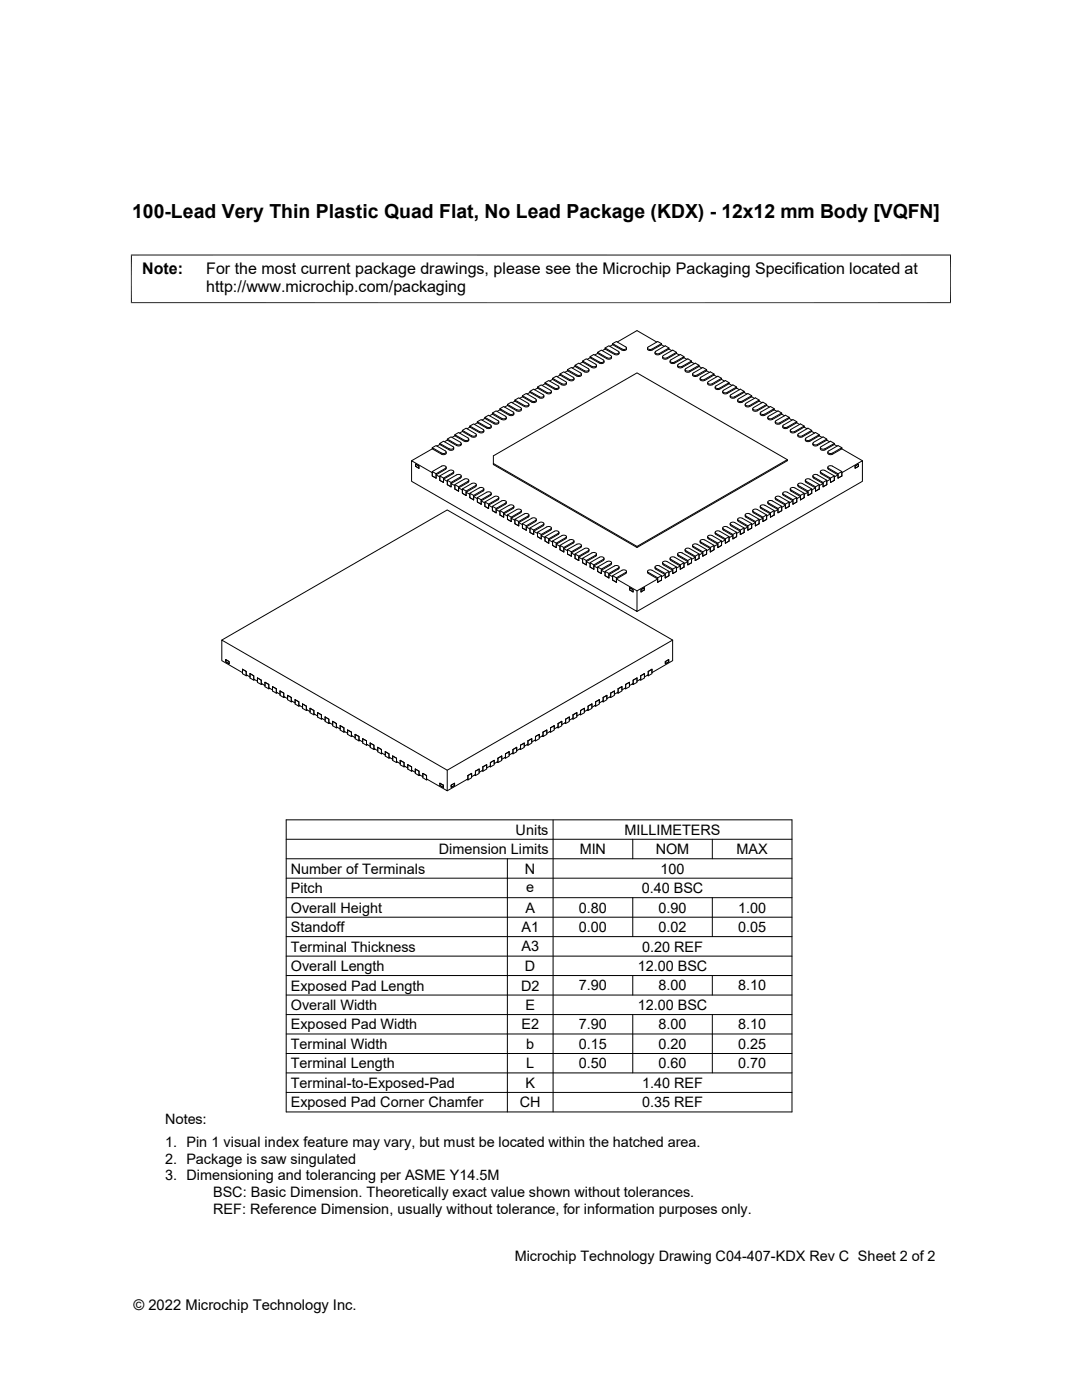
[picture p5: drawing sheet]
<svg xmlns="http://www.w3.org/2000/svg" width="216mm" height="279mm" viewBox="0 0 216 279" stroke-linecap="round" stroke-linejoin="round" font-family="sans-serif">
<g fill="none" stroke="#000" stroke-width=".2">
<path d="M26.1 50.9h163.7M26.2 50.8v9.7M189.7 50.8v9.7M26.1 60.4h163.7M102.7 79.8l.8-.4 1.9 1.1M104.2 79.2l-.5 .3M104.2 79.2v-.2l1.9 1.1M104.2 79.2l1.9 1.1M104.2 79l.8-.5 1.9 1.1a.29 .29 0 0 1 .1 .4 .29 .29 0 0 1-.4 .1h-.5M105.7 78.3l-.5 .3M105.7 78.3v-.2l1.9 1.1M105.7 78.3l1.9 1.1"/>
<path d="M105.7 78.1l.8-.4 1.9 1.1a.29 .29 0 0 1 .1 .3 .29 .29 0 0 1-.4 .2l-.5-.1M107 79.8a.54 .54 0 0 1-.3 .6 .54 .54 0 0 1-.6-.1M107.3 77.4l-.6 .4M107.3 77.4l1.8 1.1a.56 .56 0 0 0 .9-.4M107.3 77.2l.7-.4 1.9 1.1a.29 .29 0 0 1 .1 .4 .29 .29 0 0 1-.4 .1l-.5-.1-1.8-1.1v.2M108.5 79a.54 .54 0 0 1-.3 .5 .54 .54 0 0 1-.6-.1M108.8 76.6l-.6 .3M108.8 76.6l1.8 1.1a.56 .56 0 0 0 .9-.5M108.8 76.4l.7-.5 1.9 1.1a.29 .29 0 0 1 .1 .4 .29 .29 0 0 1-.4 .1l-.5-.1-1.8-1v.2M110.3 75.7l-.6 .4M110.3 75.7v-.2l1.8 1.1a.51 .51 0 0 0 .6 .1 .51 .51 0 0 0 .3-.4l-.1-.1M110.3 75.7l1.8 1.1"/>
<path d="M110.3 75.5l.7-.4 1.9 1.1M111.7 74.8l-.5 .4M111.7 74.8l1.9 1.1a.56 .56 0 0 0 .9-.4M111.7 74.6l.8-.4 1.9 1.1a.29 .29 0 0 1 .1 .4 .29 .29 0 0 1-.4 .1l-.5-.1-1.9-1.1v.2M113 76.4a.54 .54 0 0 1-.3 .5 .54 .54 0 0 1-.6-.1M113.2 74l-.5 .3M113.2 74v-.2l1.9 1M113.2 74l1.9 1.1M113.2 73.8l.8-.5 1.9 1.1a.29 .29 0 0 1 .1 .4 .29 .29 0 0 1-.4 .1l-.5-.1M114.7 73.1l-.5 .3M114.7 73.1l1.9 1.1a.56 .56 0 0 0 .6 .1 .56 .56 0 0 0 .3-.5M114.7 72.9l.8-.4 1.9 1.1a.29 .29 0 0 1 .1 .3 .29 .29 0 0 1-.4 .2l-.5-.1-1.9-1.1v.2"/>
<path d="M116 74.6a.54 .54 0 0 1-.3 .6 .54 .54 0 0 1-.6-.1M116.2 72.3l-.5 .3M116.2 72.3l1.9 1a.56 .56 0 0 0 .6 .1 .56 .56 0 0 0 .3-.5M116.2 72.1l.8-.5 1.9 1.1a.29 .29 0 0 1 .1 .4 .29 .29 0 0 1-.4 .1l-.5-.1-1.9-1v.2M117.8 71.4l-.6 .3M117.8 71.4l1.8 1.1a.56 .56 0 0 0 .9-.4M117.8 71.2l.7-.5 1.9 1.1a.29 .29 0 0 1 .1 .4 .29 .29 0 0 1-.4 .1h-.5l-1.8-1.1v.2M119.3 70.5l-.6 .3M119.3 70.5l1.8 1.1a.56 .56 0 0 0 .9-.4M119.3 70.3l.7-.4 1.9 1.1M119.3 70.5v-.2l1.8 1.1a.51 .51 0 0 0 .6 .1 .51 .51 0 0 0 .3-.4l-.1-.1M120.7 69.7l1.9 1a.56 .56 0 0 0 .9-.4"/>
<path d="M120.7 69.7l-.5 .3M120.7 69.4l.8-.4 1.9 1.1a.29 .29 0 0 1 .1 .4 .29 .29 0 0 1-.4 .1l-.5-.1-1.9-1.1v.3M122.2 68.8l1.9 1.1a.56 .56 0 0 0 .9-.5M122.2 68.6l.8-.4 1.9 1a.29 .29 0 0 1 .1 .4 .29 .29 0 0 1-.4 .1h-.5l-1.9-1.1v.2M122.2 68.8l-.5 .3M123.2 68.3l3.9-2.3 3.9 2.3M132 68.8l.5 .3M132 68.6l-.8-.4-2 1.2a.51 .51 0 0 0 .4 .4 .51 .51 0 0 0 .5-.1l1.9-1.1v.2M132 68.8l-1.9 1.1a.56 .56 0 0 1-.9-.5M133.5 69.7l.5 .3M133.5 69.4l-.8-.4-2 1.2a.51 .51 0 0 0 .4 .5 .51 .51 0 0 0 .5-.2l1.9-1.1v.3M133.5 69.7l-1.9 1a.56 .56 0 0 1-.9-.4"/>
<path d="M135 70.5l.6 .3M135 70.3l-.8-.4-1.8 1.1M135 70.5l-1.9 1.1a.56 .56 0 0 1-.9-.4M135 70.5v-.2l-1.9 1.1a.51 .51 0 0 1-.5 .1 .51 .51 0 0 1-.4-.4l.2-.1M135.2 72.9a.54 .54 0 0 0 .3 .5 .54 .54 0 0 0 .6-.1M136.5 71.4l.6 .3M136.5 71.2l-.8-.5-2 1.3a.51 .51 0 0 0 .4 .4 .51 .51 0 0 0 .5-.1l1.9-1.1v.2M136.5 71.4l-1.9 1.1a.56 .56 0 0 1-.9-.4M136.7 73.8v.2M136.7 74a.64 .64 0 0 0 .9 .2M138 72.3l.6 .3M138 72.1l-.8-.5-2 1.2a.51 .51 0 0 0 .4 .5 .51 .51 0 0 0 .5-.2"/>
<path d="M138 72.3v-.2l-1.9 1M138 72.3l-1.9 1M139.5 73.1l.5 .3M139.5 72.9l-.8-.4-2 1.2a.51 .51 0 0 0 .4 .4 .51 .51 0 0 0 .5-.1M139.5 73.1l-1.9 1.1M139.5 73.1v-.2l-1.9 1.1M141 74l.5 .3M141 73.8l-.8-.5-1.8 1.1M141 74l-1.9 1.1a.56 .56 0 0 1-.9-.5M141 74v-.2l-1.9 1a.51 .51 0 0 1-.5 .2 .51 .51 0 0 1-.4-.5l.1-.1M141.2 76.4a.54 .54 0 0 0 .3 .5 .54 .54 0 0 0 .6-.1M142.5 74.8l.5 .4"/>
<path d="M142.5 74.6l-.8-.4-2 1.2a.51 .51 0 0 0 .4 .5 .51 .51 0 0 0 .5-.2l1.9-1.1v.2M142.5 74.8l-1.9 1.1a.56 .56 0 0 1-.9-.4M144 75.7l.5 .4M144 75.5l-.8-.4-2 1.2a.51 .51 0 0 0 .4 .4 .51 .51 0 0 0 .5-.1l1.9-1.1v.2M144 75.7l-1.9 1.1M145.5 76.6l.5 .3M145.5 76.4l-.8-.5-2 1.3a.51 .51 0 0 0 .4 .4 .51 .51 0 0 0 .5-.2l1.9-1v.2M145.5 76.6l-1.9 1.1a.56 .56 0 0 1-.9-.5M147 77.4l.6 .4M147 77.2l-.8-.4-2 1.2a.51 .51 0 0 0 .4 .5 .51 .51 0 0 0 .5-.2l1.9-1.1v.2M147 77.4l-1.9 1.1a.56 .56 0 0 1-.9-.4M148.5 78.3l.5 .3"/>
<path d="M148.5 78.1l-.8-.4-2 1.2a.51 .51 0 0 0 .4 .4 .51 .51 0 0 0 .5-.1l1.9-1.1v.2M148.5 78.3l-1.9 1.1a.58 .58 0 0 1-.9-.4M150 79.2l.5 .3M150 79.2l-1.9 1.1a.56 .56 0 0 1-.9-.5M150 79l-.8-.5-2 1.3a.51 .51 0 0 0 .4 .4 .51 .51 0 0 0 .5-.1l1.9-1.1v.2M151.5 79.8l-.8-.4-1.9 1.1M82.9 92.6v.5l.7 .4M82.9 92.6l.7 .4v.5M86.3 89.6l1.8 1.1M86.3 89.3l.7-.4 1.9 1.1a.29 .29 0 0 1 .1 .4 .29 .29 0 0 1-.4 .1l-.5-.1M86.3 94.1l.7 .5M86.3 89.6v-.3l1.8 1.1"/>
<path d="M86.3 89.6l-4.2 2.3M87 94.8l.8 .4v.7l.7 .4M87 95.4l-.7-.4v-.7l-4.2-2.4v4.2l45 25.9v-4.1l-4.1-2.4M87.8 95l.7 .4M87.8 88.7v-.2l1.8 1.1M87.8 95l1.8-1.1a.51 .51 0 0 1 .6-.1 .51 .51 0 0 1 .3 .4l-2 1.2v.9l-.7-.4zM87.8 88.7l1.8 1.1a.56 .56 0 0 0 .6 .1 .56 .56 0 0 0 .3-.6M87.8 88.5l.7-.4 1.9 1a.29 .29 0 0 1 .1 .4 .29 .29 0 0 1-.4 .1h-.5M87.8 88.7l-.6 .3M88.1 93a.51 .51 0 0 1 .6-.1 .51 .51 0 0 1 .3 .4l-.1 .2M88.1 93l-1.8 1.1v.9l.7 .4M88.5 95.6l.8 .5v.6l.7 .5"/>
<path d="M88.9 93.5l-1.9 1.1v.8M89 93.2l-.1 .4-1.9 1.2v.6M89 90.2a.54 .54 0 0 1-.3 .5 .54 .54 0 0 1-.6 0M89.3 87.8l-.6 .4M89.3 95.8l1.8-1a.51 .51 0 0 1 .6-.2 .51 .51 0 0 1 .3 .5l-2 1.2v.9l-.7-.5zM89.3 87.6l.7-.4 1.9 1.1M89.3 95.8l.7 .5M89.3 87.8v-.2l1.8 1.1a.51 .51 0 0 0 .6 .2 .51 .51 0 0 0 .3-.5l-.1-.1M89.3 87.8l1.8 1.1a.56 .56 0 0 0 .9-.4M90 96.5l.8 .4v.7l.7 .4M90.5 94.1l-.1 .4-1.9 1.1v.7M90.8 87l-.6 .3"/>
<path d="M90.8 96.7l1.8-1.1a.51 .51 0 0 1 .6-.1 .51 .51 0 0 1 .3 .4l-2 1.3v.8l-.7-.4zM90.8 87l1.8 1.1a.56 .56 0 0 0 .9-.5M90.8 86.8l.7-.5 1.9 1.1a.29 .29 0 0 1 .1 .4 .29 .29 0 0 1-.4 .1l-.5-.1-1.8-1v.2M90.8 96.7l.7 .5M91.5 97.4l.8 .4v.6l.7 .5M91.9 95.4l-1.9 1.1v.7M92 95l-.1 .4M92.3 86.1l-.6 .3M92.3 86.1l1.8 1.1a.56 .56 0 0 0 .9-.4M92.3 97.6l1.8-1.1a.51 .51 0 0 1 .6-.1 .51 .51 0 0 1 .3 .4l-2 1.2v.9l-.7-.5zM92.3 85.9l.7-.5 1.9 1.2a.29 .29 0 0 1 .1 .3 .29 .29 0 0 1-.4 .2l-.5-.1-1.8-1.1v.2M92.3 97.6l.7 .4"/>
<path d="M93 98.2l.7 .5v.6l.8 .5M93.5 95.8l-.1 .5-1.9 1.1v.6M93.7 85.2l-.5 .4M93.7 98.4l1.9-1a.51 .51 0 0 1 .6-.2 .51 .51 0 0 1 .3 .5l-2 1.2v.9l-.8-.5zM93.7 85.2l1.9 1.1a.56 .56 0 0 0 .9-.4M93.7 85l.8-.4 1.9 1.1a.29 .29 0 0 1 .1 .4 .29 .29 0 0 1-.4 .1l-.5-.1-1.9-1.1v.2M93.7 98.4l.8 .5M94.5 99.1l.8 .4v.7l.7 .4M94.9 97.2l-1.9 1v.7M95 96.7l-.1 .4M95.2 84.4l-.5 .3M95.2 84.4l1.9 1a.56 .56 0 0 0 .9-.4"/>
<path d="M95.2 99.3l1.9-1.1a.51 .51 0 0 1 .6-.1 .51 .51 0 0 1 .3 .4l-2 1.2v.9l-.8-.4zM95.3 84.2l.7-.5 1.9 1.1a.29 .29 0 0 1 .1 .4 .29 .29 0 0 1-.4 .1l-.5-.1-1.9-1v.2M95.3 99.3l.7 .4M96 99.9l.8 .5v.6l.7 .5M96.5 97.6v.4l-2 1.1v.7M96.8 83.5l-.6 .3M96.8 83.5l1.8 1.1a.56 .56 0 0 0 .9-.4M96.8 83.3l.7-.4 1.9 1a.29 .29 0 0 1 .1 .4 .29 .29 0 0 1-.4 .2l-.5-.1-1.8-1.1v.2M98 98.4l-.1 .4-1.9 1.1v.7M98.3 82.7l-.6 .3M98.3 82.4l.7-.4 1.9 1.1a.29 .29 0 0 1 .1 .3 .29 .29 0 0 1-.4 .2l-.5-.1-1.8-1.1v.3M98.3 82.7l1.8 1"/>
<path d="M98.4 92.5l28.7 16.6v.2M99.5 99.3l-.1 .4-1.9 1.1v.7M99.8 81.8l-.6 .3M99.8 81.8l1.8 1.1a.56 .56 0 0 0 .6 0 .56 .56 0 0 0 .3-.5M99.8 81.6l.7-.5 1.9 1.1a.29 .29 0 0 1 .1 .4 .29 .29 0 0 1-.4 .1h-.5l-1.8-1.1v.2M101 83.3a.54 .54 0 0 1-.3 .5 .54 .54 0 0 1-.6-.1M101.3 80.9l-.6 .3M101.3 80.9v-.2l1.8 1.1M101.3 80.9l1.8 1.1a.56 .56 0 0 0 .6 .1 .56 .56 0 0 0 .3-.5M101.3 80.7l.7-.4 1.9 1M102.7 80.1l-.5 .3M102.7 80.1l1.9 1a.56 .56 0 0 0 .9-.4"/>
<path d="M102.7 80.1v-.3l1.9 1.1a.51 .51 0 0 0 .6 .2 .51 .51 0 0 0 .3-.5l-.1-.1M103.9 81.3a.29 .29 0 0 1 .1 .4 .29 .29 0 0 1-.4 .2l-.5-.1M151.5 80.1l.5 .3M151.5 80.1l-1.9 1a.56 .56 0 0 1-.9-.4M151.5 80.1v-.3l-1.9 1.1a.51 .51 0 0 1-.5 .2 .51 .51 0 0 1-.4-.5l.1-.1M153 80.9l.5 .3M153 80.7l-.8-.4-2 1.2a.51 .51 0 0 0 .4 .4 .51 .51 0 0 0 .5-.1M153 80.9l-1.9 1.1a.56 .56 0 0 1-.6 .1 .56 .56 0 0 1-.3-.5M153 80.9v-.2l-1.9 1.1M153.2 83.3a.54 .54 0 0 0 .3 .5 .54 .54 0 0 0 .6-.1M154.5 81.8l.5 .3M154.5 81.6l-.8-.5-2 1.2a.51 .51 0 0 0 .4 .5 .51 .51 0 0 0 .5-.2l1.9-1v.2"/>
<path d="M154.5 81.8l-1.9 1.1a.56 .56 0 0 1-.6 0 .56 .56 0 0 1-.3-.5M154.7 84.2a.56 .56 0 0 0 .3 .5 .56 .56 0 0 0 .6-.1M154.7 99.3l.1 .4 1.9 1.1v.7M155.6 99.1l1.9 1.1v.8M155.6 99.1a.51 .51 0 0 0-.5-.1 .51 .51 0 0 0-.4 .4l2 1.2v.9M156 82.7l.5 .3M156 82.4l-.8-.4-2 1.2a.51 .51 0 0 0 .4 .4 .51 .51 0 0 0 .5-.1l1.9-1.1v.3M156 82.7l-1.9 1M156.2 98.4l.1 .4 1.9 1.1v.7l.8-.4M156.3 98.3l.3-.2 .5 .1 1.9 1.1v.9l-.8 .4v-.9l-1.9-1zM157.1 91.7l-30-17.3-28.7 16.6v1.7l28.7 16.6 30-17.4v-.2l-30 17.4M157.5 83.5l.5 .3"/>
<path d="M157.5 83.3l-.8-.4-2 1.2a.51 .51 0 0 0 .4 .4 .51 .51 0 0 0 .5-.1M157.5 83.5l-1.9 1.1M157.5 83.5v-.2l-1.9 1.1M157.7 97.6l.1 .4 1.9 1.1v.7M158.2 99.9l-.7 .5v.6M159 84.4l.5 .3M159 84.4l-1.9 1a.56 .56 0 0 1-.9-.4M159 84.2l-.8-.5-2 1.2a.51 .51 0 0 0 .4 .5 .51 .51 0 0 0 .5-.2l1.9-1v.2M159 99.3l-.8 .4M159.2 96.7l.1 .4M159.3 96.6l.3-.2 .5 .1 1.9 1.1v.8l-.8 .5v-.9l-1.9-1.1zM159.3 97.2l1.9 1v.7l.8-.5"/>
<path d="M159.7 99.1l-.7 .4v.7M160.5 85.2l.5 .4M160.5 85l-.8-.4-2 1.2a.51 .51 0 0 0 .4 .5 .51 .51 0 0 0 .5-.2l1.9-1.1v.2M160.5 85.2l-1.9 1.1a.56 .56 0 0 1-.9-.4M160.5 98.4l-.8 .5M160.5 99.3l-.8 .5M160.5 99.3v-.9l-1.9-1a.51 .51 0 0 0-.5-.2 .51 .51 0 0 0-.4 .5l2 1.2v.9M160.7 95.8l.1 .5 1.9 1.1v.6M161.2 98.2l-.7 .5v.6M162 86.1l.5 .3M162 85.9l-.8-.5-2 1.3a.51 .51 0 0 0 .4 .4 .51 .51 0 0 0 .5-.1l1.9-1.1v.2M162 86.1l-1.9 1.1a.56 .56 0 0 1-.9-.4"/>
<path d="M162 97.6l-.8 .4M162.2 88.5a.54 .54 0 0 0 .3 .5 .54 .54 0 0 0 .6-.1M162.2 95l.1 .4M162.3 88.3l-.1 .1a.51 .51 0 0 0 .4 .5 .51 .51 0 0 0 .5-.2M162.3 95.4l1.9 1.1v.7l.8-.5M162.7 97.4l-.7 .4v.6M163.1 94.8l1.9 1v.9M163.1 94.8a.51 .51 0 0 0-.5-.2 .51 .51 0 0 0-.4 .5l2 1.2v.9l.8-.5M163.5 87l.5 .3M163.5 97.6v-.9l-1.9-1.1a.51 .51 0 0 0-.5-.1 .51 .51 0 0 0-.4 .4l2 1.3v.8M163.5 86.8l-.8-.5-2 1.2a.51 .51 0 0 0 .4 .5 .51 .51 0 0 0 .5-.2l1.9-1v.2M163.5 87l-1.9 1.1a.56 .56 0 0 1-.9-.5"/>
<path d="M163.5 96.7l-.8 .5M163.5 97.6l-.8 .4M163.7 89.3v.3M163.7 94.1v.2M163.7 94.3l2 1.3v.7M163.7 89.6a.64 .64 0 0 0 .9 .2M164.2 96.5l-.7 .4v.7M164.6 93.9l1.9 1.1v.9M164.6 93.9a.51 .51 0 0 0-.5-.1 .51 .51 0 0 0-.4 .4l2 1.2v.9M165 87.8l.5 .4M165 87.6l-.8-.4-1.9 1.1M165 87.8l-1.9 1.1"/>
<path d="M165 87.8v-.2l-1.9 1.1M165 95.8l-.8 .5M165.2 93.2l.1 .5M165.3 93.5l-.1-.2a.51 .51 0 0 1 .4-.4 .51 .51 0 0 1 .5 .1l1.9 1.1v.9M165.4 93.5l1.8 1.1v.8l.8-.4M165.4 93.7l1.8 1.1v.6l.8-.4M165.7 95.6l-.7 .5v.6M166.5 88.7l.5 .3M166.5 88.5l-.8-.4-2 1.2a.51 .51 0 0 0 .4 .4 .51 .51 0 0 0 .5-.1M166.5 95l-.8 .4M166.5 95.9l-.8 .4M166.5 88.7l-1.9 1.1"/>
<path d="M166.5 88.7v-.2l-1.9 1.1M167.2 94.8l-.7 .4v.7M168 89.6l4.1 2.3M168 89.6l-1.9 1.1a.56 .56 0 0 1-.6 0 .56 .56 0 0 1-.3-.5M168 89.3l-.8-.4-1.8 1.1M168 95v-.7l4.1-2.4v4.2l-45 25.9M168 94.1l-.8 .5M168 89.6v-.3l-1.9 1.1a.51 .51 0 0 1-.5 .2 .51 .51 0 0 1-.4-.5l.1-.1M170.6 93l.7-.4v.5l-.7 .4zM96.8 100.2l1.8-1.1a.51 .51 0 0 1 .6-.1 .51 .51 0 0 1 .3 .4l-2 1.2v.9l-.7-.5zM96.8 100.2l.7 .4M97.5 100.8l.8 .5v.6l.7 .4"/>
<path d="M98.3 101l1.8-1a.51 .51 0 0 1 .6-.2 .51 .51 0 0 1 .3 .5l-2 1.2v.8l-.7-.4zM98.3 101l.7 .5M99 101.7l.8 .4v.7l.7 .4M99.8 101.9l1.8-1.1a.51 .51 0 0 1 .6-.1 .51 .51 0 0 1 .3 .4l-2 1.2v.9l-.7-.4zM99.8 101.9l.7 .4M100.5 102.6l.8 .4v.7l.7 .4M101 100.2l-.1 .4-1.9 1.1v.6M101.3 102.8l.7 .4M102 103.4l.7 .4v.7l.8 .4M102.5 101l-.1 .4-1.9 1.2v.6M102.7 103.6l.8 .5M103.5 104.3l.7 .4v.7l.8 .4"/>
<path d="M103.9 102.3l-1.9 1.1v.7M103.9 102.1l-1.9 1.1v.9M103.9 102.1l.1-.1a.51 .51 0 0 0-.3-.5 .51 .51 0 0 0-.6 .2l-1.8 1.1v.9l.7 .4M104 101.9l-.1 .4M104.2 104.5l.8 .4M105 105.2l.7 .4v.7l.8 .4M105.4 103.2l-1.9 1.1v.6M105.4 103l-1.9 1.1v.8M105.4 103l.1-.2a.51 .51 0 0 0-.3-.4 .51 .51 0 0 0-.6 .2l-1.9 1v.9l.8 .4M105.5 102.8l-.1 .4M105.7 105.4l.8 .4M106.1 103.4a.51 .51 0 0 1 .6-.1 .51 .51 0 0 1 .3 .4l-2 1.2v.9"/>
<path d="M106.1 103.4l-1.9 1.1v.9l.8 .4M106.5 106l.8 .4v.7l.7 .4M107 103.6l-.1 .4-1.9 1.2v.6M107.3 106.2l1.8-1a.51 .51 0 0 1 .6-.2 .51 .51 0 0 1 .3 .5l-2 1.2v.8l-.7-.4zM107.3 106.2l.7 .5M107.6 104.3a.51 .51 0 0 1 .6-.2 .51 .51 0 0 1 .3 .5l-2 1.2v.9M107.6 104.3l-1.9 1.1v.9l.8 .4M108 106.9l.8 .4v.7l.7 .4M108.4 104.9l-1.9 1.1v.7M108.5 104.5l-.1 .4M108.8 107.1l1.8-1.1a.51 .51 0 0 1 .6-.1 .51 .51 0 0 1 .3 .4l-2 1.2v.9l-.7-.4zM108.8 107.1l.7 .4"/>
<path d="M109.5 107.7l.8 .5v.6l.7 .5M110 105.4l-.1 .3-1.9 1.2v.6M110.3 108l.7 .4M111 108.6l.7 .5v.6l.8 .5M111.5 106.2l-.1 .4-1.9 1.1v.7M111.7 108.8l1.9-1a.51 .51 0 0 1 .6-.2 .51 .51 0 0 1 .3 .5l-2 1.2v.9l-.8-.5zM111.7 108.8l.8 .5M112.5 109.5l.7 .4v.7l.8 .4M112.9 107.5l-1.9 1.1v.7M112.9 107.3l-1.9 1.1v.9M112.9 107.3l.1-.1a.51 .51 0 0 0-.3-.5 .51 .51 0 0 0-.6 .2l-1.8 1.1v.8l.7 .5M113 107.1l-.1 .4"/>
<path d="M113.2 109.7l.8 .4M114 110.3l.7 .5v.6l.8 .5M114.5 108l-.1 .4-1.9 1.1v.7M114.7 110.6l1.9-1.1a.51 .51 0 0 1 .5-.2 .51 .51 0 0 1 .4 .5l-2 1.2v.9l-.8-.5zM114.7 110.6l.8 .4M115.1 108.6a.51 .51 0 0 1 .5-.1 .51 .51 0 0 1 .4 .4l-2 1.2v.9M115.1 108.6l-1.9 1.1v.9l.8 .4M115.5 111.2l.7 .4v.7l.8 .4M116 108.8l-.1 .4-1.9 1.1v.7M116.2 111.4l.8 .5M117 112.1l.8 .4v.7l.7 .4M117.5 109.7l-.1 .4-1.9 1.1v.7"/>
<path d="M117.8 112.3l1.8-1.1a.51 .51 0 0 1 .6-.1 .51 .51 0 0 1 .3 .4l-2 1.2v.9l-.7-.4zM117.8 112.3l.7 .4M118.5 112.9l.8 .5v.6l.7 .5M118.9 110.8l-1.9 1.1v.8M118.9 110.8l.1-.2a.51 .51 0 0 0-.3-.4 .51 .51 0 0 0-.6 .1l-1.9 1.1v.9l.8 .4M119 110.6l-.1 .4-1.9 1.1v.6M119.3 113.2l1.8-1.1a.51 .51 0 0 1 .6-.2 .51 .51 0 0 1 .3 .5l-2 1.2v.9l-.7-.5zM119.3 113.2l.7 .4M120 113.8l.7 .4v.7l.8 .4M120.5 111.4l-.1 .5-1.9 1v.7M120.7 114l1.9-1.1a.51 .51 0 0 1 .6-.1 .51 .51 0 0 1 .3 .4l-2 1.2v.9l-.8-.4zM120.7 114l.8 .4"/>
<path d="M121.5 114.7l.7 .4v.7l.8 .4M121.9 112.7l-1.9 1.1v.7M122 112.3l-.1 .4M122.2 114.9l1.9-1.1a.51 .51 0 0 1 .5-.1 .51 .51 0 0 1 .4 .4l-2 1.2v.9l-.8-.4zM122.2 114.9l.8 .4M123.5 113.2l-.1 .3-1.9 1.2v.6M125 114l-.1 .4-1.9 1.1v.7M125.6 117.3l.7 .4v.4l-.7-.4zM127.9 117.7l.7-.4v.4M127.9 117.7v.4l.7-.4M129.2 114l.1 .4 1.9 1.1v.7M130.7 113.2l.1 .3 1.9 1.2v.6"/>
<path d="M131.2 115.5l-4.1 2.4M132 114.9l-.8 .4M132 115.8l-.8 .4M132 115.8v-.9l-1.9-1.1a.51 .51 0 0 0-.5-.1 .51 .51 0 0 0-.4 .4l2 1.2v.9M132.2 112.3l.2 .4M132.3 112.1l.3-.1 .5 .1 1.9 1.1v.8l-.8 .5v-.9l-1.8-1.1zM132.4 112.7l1.8 1.1v.7l.8-.5M132.7 114.7l-.7 .4v.7M133.5 114.9v-.9l-1.9-1.1a.51 .51 0 0 0-.5-.1 .51 .51 0 0 0-.4 .4l2 1.2v.9M133.5 114l-.8 .4M133.5 114.9l-.8 .4M133.7 111.4l.2 .5 1.8 1v.7"/>
<path d="M134.2 113.8l-.7 .4v.7M135 113.2l-.8 .4M135.2 110.6l.1 .4 1.9 1.1v.6l.8-.4M135.4 110.8l1.8 1.1v.8l.8-.4M135.7 112.9l-.7 .5v.6M136.1 110.3l1.9 1.1v.9M136.1 110.3a.51 .51 0 0 0-.5-.1 .51 .51 0 0 0-.4 .4l.2 .2M136.5 112.3l-.8 .4M136.5 113.2l-.8 .4M136.5 113.2v-.9l-1.9-1.1a.51 .51 0 0 0-.5-.1 .51 .51 0 0 0-.4 .4l2 1.2v.9M136.7 109.7v.2M136.7 109.9l2 1.3v.7"/>
<path d="M137.2 112.1l-.7 .4v.7M137.6 109.5l1.9 1.1v.8M137.6 109.5a.51 .51 0 0 0-.5-.2 .51 .51 0 0 0-.4 .5l2 1.2v.9M138 111.4l-.8 .5M138.2 108.8l.1 .5M138.4 109.1l1.8 1v.9l.8-.4M138.4 109.3l1.8 1v.7l.8-.4M138.7 111.2l-.7 .4v.7M139.1 108.6l1.9 1.1v.9M139.1 108.6a.51 .51 0 0 0-.5-.1 .51 .51 0 0 0-.4 .4l.1 .2M139.5 110.6l-.8 .4M139.5 111.4l-.8 .5"/>
<path d="M139.7 108l.1 .4 1.9 1.1v.7M140.2 110.3l-.7 .5v.6M141 109.7l-.8 .4M141.2 107.1l.1 .4 1.9 1.1v.7l.8-.5M141.3 107l.3-.2 .5 .1 1.9 1.1v.8l-.8 .5v-.9l-1.8-1.1zM141.7 109.5l-.7 .4v.7M142.5 108.8l-.8 .5M142.5 109.7l-.8 .5M142.5 109.7v-.9l-1.9-1.1a.52 .52 0 0 0-.5-.1 .52 .52 0 0 0-.4 .5l2 1.2v.9M142.7 106.2l.1 .4 1.9 1.1v.7M143.2 108.6l-.7 .5v.6M144 108l-.8 .4"/>
<path d="M144.2 105.4l.1 .3 1.9 1.2v.6l.8-.4M144.3 105.2l.3-.1 .5 .1 1.9 1v.9l-.8 .4v-.8l-1.8-1.1zM144.7 107.7l-.7 .5v.6M145.5 108v-.9l-1.9-1.1a.51 .51 0 0 0-.5-.1 .51 .51 0 0 0-.4 .4l2 1.2v.9M145.5 107.1l-.8 .4M145.5 108l-.8 .4M145.7 104.5l.2 .4M145.9 104.9l1.8 1.1v.7M146.2 106.9l-.7 .4v.7M147 106.2l-.8 .5M147.2 103.6l.1 .4 1.9 1.2v.6l.8-.4M147.3 103.5l.3-.2 .5 .1 1.9 1.1v.9l-.8 .4v-.9l-1.9-1.1z"/>
<path d="M147.7 106l-.7 .4v.7M148.5 106.3l-.8 .4M148.5 105.4l-.8 .4M148.5 106.3v-.9l-1.9-1.1a.5 .5 0 0 0-.5-.1 .5 .5 0 0 0-.4 .4l2 1.2v.9M148.7 102.8l.1 .4 1.9 1.1v.6M148.8 103a.29 .29 0 0 1-.1-.4 .29 .29 0 0 1 .4-.1l.5 .1 1.9 1v.9M148.8 103l1.9 1.1v.8M149.2 105.2l-.7 .4v.7M150 104.5l-.8 .4M150.2 101.9l.1 .4 1.9 1.1v.7l.8-.4M150.3 101.7l.7-.1 2 1.2v.9l-.8 .4v-.9l-1.9-1.1zM150.7 104.3l-.7 .4v.7"/>
<path d="M151.5 104.5l-.8 .4M151.5 103.6l-.8 .5M151.7 101l.1 .4 1.9 1.2v.6M152.2 103.4l-.7 .4v.7M153 102.8l-.8 .4M153.2 100.2l.1 .4 1.9 1.1v.6l.8-.4M153.3 100l.3-.1h.5l1.9 1.1v.9l-.8 .4v-.8l-1.8-1.1zM153.7 102.6l-.7 .4v.7M154.5 102.8v-.9l-1.9-1.1a.52 .52 0 0 0-.5-.1 .52 .52 0 0 0-.4 .4l2 1.2v.9M154.5 102.8l-.8 .4M154.5 101.9l-.8 .4M155.2 101.7l-.7 .4v.7"/>
<path d="M156 101l-.8 .5M156.7 100.8l-.7 .5v.6M157.5 101l-.8 .5M157.5 100.2l-.8 .4M44.3 127.7l44.9-25.9 45 25.9v4.1l-4.1 2.4v-.6l-.8 .4M45 131.6l.7 .4v.5l-.7-.4zM48.4 133.6l.7 .4v.9l.2-.1M48.4 133.6l.7 .4v.7l.8 .4M48.4 133.6v.9l.7 .4M48.4 134.2l-4.1-2.4v-4.1l44.9 26v4.1l-4.1-2.4v-.6l-.7-.5M49.9 134.4l.7 .5v.8l.2-.1M49.9 134.4v.9l.7 .4"/>
<path d="M49.9 134.4l.7 .5v.6l.8 .5M51.4 135.3l.7 .4v.9l.2-.1M51.4 135.3l.7 .4v.7l.8 .4M51.4 135.3v.9l.7 .4M52.9 136.2l.7 .4v.9l.2-.1M52.9 136.2v.9l.7 .4M52.9 136.2l.7 .4v.7l.8 .4M54.4 137l.7 .5v.8l.2-.1M54.4 137l.7 .5v.6l.8 .5M54.4 137v.9l.7 .4M55.9 137.9l.7 .4v.9l.2-.1M55.9 137.9v.9l.7 .4"/>
<path d="M55.9 137.9l.7 .4v.7l.8 .4M57.4 138.8l.7 .4v.9l.2-.1M57.4 138.8l.7 .4v.6l.8 .5M57.4 138.8v.8l.7 .5M58.9 139.6l.7 .5v.8l.2-.1M58.9 139.6v.9l.7 .4M58.9 139.6l.7 .5v.6l.8 .5M120.4 139.2v.9l-.2-.1M120.4 139.2l.7-.4v.8l-.7 .5M120.4 139.2v.6l-.8 .5v-.7l-.7 .5M120.4 139.2l.7-.4v.6M121.9 138.3v.7l-.8 .4"/>
<path d="M121.9 138.3v.9l-.2-.1M121.9 138.3l.7-.4v.9l-.7 .4M123.3 137.5v.8l-.1-.1M123.3 137.5l.8-.5v.9l-.8 .4M123.3 137.5v.6l-.7 .5v-.7l-.7 .4M124.8 136.6v.9l-.1-.1M124.8 136.6v.7l-.7 .4v-.7l-.8 .5M124.8 136.6l.8-.4v.9l-.8 .4M126.3 135.7v.9l-.1-.1M126.3 135.7l.8-.4v.9l-.8 .4M126.3 135.7v.7l-.7 .4v-.6l-.8 .4M127.8 134.9v.8l-.1-.1"/>
<path d="M127.8 134.9l.8-.5v.9l-.8 .4M127.8 134.9v.6l-.7 .5v-.7l-.8 .4M129.3 134v.9l-.1-.1M129.3 134l.8-.4v.9l-.8 .4M129.3 134v.7l-.7 .4v-.7l-.8 .5M132.8 132v.5l.6-.4M132.8 132l.6-.4v.5M134.2 127.7l-45 26M60.4 140.5l.7 .4v.9l.2-.1M60.4 140.5l.7 .4v.7l.8 .4M60.4 140.5v.9l.7 .4M61.9 141.4l.7 .4v.9l.2-.1"/>
<path d="M61.9 141.4v.8l.7 .5M61.9 141.4l.7 .4v.7l.8 .4M63.4 142.2l.7 .5v.8l.2-.1M63.4 142.2l.7 .5v.6l.8 .4M63.4 142.2v.9l.7 .4M64.9 143.1l.7 .4v.9l.2-.1M64.9 143.1v.9l.7 .4M64.9 143.1l.7 .4v.7l.8 .4M66.4 144l.7 .4v.7l.8 .4M66.4 144l.7 .4v.9l.2-.1M66.4 144v.8l.7 .5M67.9 144.8l.7 .4v.9l.2-.1"/>
<path d="M67.9 144.8v.9l.7 .4M67.9 144.8l.7 .4v.7l.8 .4M69.4 145.7l.7 .4v.9l.2-.1M69.4 145.7l.7 .4v.7l.8 .4M69.4 145.7v.9l.7 .4M70.9 146.6l.7 .4v.9l.2-.1M70.9 146.6v.8l.7 .5M70.9 146.6l.7 .4v.6l.8 .5M72.4 147.4l.7 .4v.9l.2-.1M72.4 147.4l.7 .4v.7l.8 .4M72.4 147.4v.9l.7 .4M73.9 148.3l.7 .4v.9l.2-.1"/>
<path d="M73.9 148.3v.9l.7 .4M73.9 148.3l.7 .4v.7l.8 .4M75.4 149.1l.7 .5v.9l.2-.2M75.4 149.1l.7 .5v.6l.8 .5M75.4 149.1v.9l.7 .5M76.9 150l.7 .5v.8l.2-.1M76.9 150v.9l.7 .4M76.9 150l.7 .5v.6l.8 .4M78.4 150.9l.7 .4v.9l.2-.1M78.4 150.9l.7 .4v.7l.8 .4M78.4 150.9v.9l.7 .4M79.9 151.7l.7 .5v.9l.2-.1"/>
<path d="M79.9 151.7v.9l.7 .5M79.9 151.7l.7 .5v.6l.8 .5M81.4 152.6l.7 .4v.9l.2-.1M81.4 152.6l.7 .4v.7l.8 .4M81.4 152.6v.9l.7 .4M82.9 153.5l.7 .4v.7l.8 .4M82.9 153.5l.7 .4v.9l.2-.1M82.9 153.5v.8l.7 .5M84.4 154.3v.9l.7 .5M84.4 154.3l.7 .5v.9l.2-.1M87.8 156.3v.5l.7 .3M87.8 156.3l.7 .4v.4"/>
<path d="M90 156.7l.7-.4v.5l-.7 .3zM93.4 154.8v.9l-.2-.1M93.4 154.8l.7-.5v.9l-.7 .5M93.4 154.8v.6l-4.2 2.4M93.4 154.8l.7-.5v.7M94.9 153.9v.9l-.2-.1M94.9 153.9l.7-.4v.8l-.7 .5M94.9 153.9v.7l-.8 .4M96.4 153v.9l-.2-.1M96.4 153l.7-.4v.9l-.7 .4M96.4 153v.7l-.8 .4v-.6l-.7 .4M97.9 152.2v.9l-.2-.1"/>
<path d="M97.9 152.2l.7-.5v.9l-.7 .5M97.9 152.2v.6l-.8 .5v-.7l-.7 .4M99.4 151.3v.9l-.2-.1M99.4 151.3l.7-.4v.9l-.7 .4M99.4 151.3v.7l-.8 .4v-.7l-.7 .5M100.9 150.5v.8l-.2-.1M100.9 150.5l.7-.5v.9l-.7 .4M100.9 150.5v.6l-.8 .4v-.6l-.7 .4M102.4 149.6v.9l-.2-.2M102.4 149.6l.7-.5v.9l-.7 .5M102.4 149.6v.6l-.8 .5v-.7l-.7 .5M103.9 148.7v.7l-.8 .4v-.7l-.7 .5"/>
<path d="M103.9 148.7v.9l-.2-.1M103.9 148.7l.7-.4v.9l-.7 .4M105.3 147.8v.9l-.1-.1M105.3 147.8l.8-.4v.9l-.8 .4M105.3 147.8v.7l-.7 .4v-.6l-.7 .4M106.8 147v.6l-.7 .5v-.7l-.8 .4M106.8 147v.9l-.1-.1M106.8 147l.8-.4v.8l-.8 .5M108.4 146.1v.9l-.2-.1M108.4 146.1l.7-.4v.9l-.7 .4M108.4 146.1v.7l-.8 .4v-.6l-.8 .4M109.9 145.2v.7l-.8 .4v-.6l-.7 .4"/>
<path d="M109.9 145.2v.9l-.2-.1M109.9 145.2l.7-.4v.9l-.7 .4M111.4 144.4v.9l-.2-.1M111.4 144.4l.7-.4v.8l-.7 .5M111.4 144.4v.7l-.8 .4v-.7l-.7 .4M112.9 143.5v.7l-.8 .4v-.6l-.7 .4M112.9 143.5v.9l-.2-.1M112.9 143.5l.7-.4v.9l-.7 .4M114.3 142.7v.8l-.1-.1M114.3 142.7l.8-.5v.9l-.8 .4M114.3 142.7v.6l-.7 .4v-.6l-.7 .4M115.8 141.8v.9l-.1-.1"/>
<path d="M115.8 141.8l.8-.4v.8l-.8 .5M115.8 141.8v.7l-.7 .4v-.7l-.8 .5M117.3 140.9v.9l-.1-.1M117.3 140.9l.8-.4v.9l-.8 .4M117.3 140.9v.7l-.7 .4v-.6l-.8 .4M118.9 140.1v.8l-.2-.1M118.9 140.1l.7-.5v.9l-.7 .4M118.9 140.1v.6l-.8 .5v-.7l-.8 .4M57.1 179.2h100.9M57.1 175.3h100.9M57.1 171.4h100.9M57.1 167.5h100.9"/>
<path d="M57.1 163.6h100.9v58.3h-100.9zM101.2 171.4v50.5M110.4 163.6v58.3M126.3 167.5v3.9M126.3 179.2v7.7M142.1 167.5v3.9M142.1 179.2v7.7M57.1 183h100.9M57.1 194.7h100.9M57.1 190.8h100.9M57.1 186.9h100.9M57.1 198.6h100.9"/>
<path d="M126.3 194.7v3.9M142.1 194.7v3.9M57.1 210.2h100.9M57.1 202.5h100.9M57.1 206.4h100.9M57.1 214.1h100.9M57.1 218h100.9M126.3 202.5v11.6M142.1 202.5v11.6"/>
</g>
<text font-size="3.9" x="26.4" y="43.5">100-Lead Very Thin Plastic Quad Flat, No Lead Package (KDX) - 12x12 mm Body [VQFN]</text>
<g font-size="3.2">
<text x="28.4" y="54.7">Note:</text>
<text x="41.1" y="58.3">http://www.microchip.com/packaging</text>
<text x="41.1" y="54.7">For the most current package drawings, please see the Microchip Packaging Specification located at</text>
</g>
<g font-size="2.9">
<text x="102.9" y="166.6">Units</text>
<text x="124.6" y="166.6">MILLIMETERS</text>
<text x="87.6" y="170.5">Dimension Limits</text>
<text x="115.7" y="170.5">MIN</text>
<text x="130.8" y="170.5">NOM</text>
<text x="147" y="170.5">MAX</text>
<text x="58" y="174.3">Number of Terminals</text>
<text x="58" y="178.2">Pitch</text>
<text x="104.8" y="174.3">N</text>
<text x="105" y="177.9">e</text>
<text x="128" y="178.2">0.40 BSC</text>
<text x="131.8" y="174.3">100</text>
<text x="58" y="182.1">Overall Height</text>
<text x="104.8" y="182.1">A</text>
<text x="115.5" y="182.1">0.80</text>
<text x="131.4" y="182.1">0.90</text>
<text x="147.3" y="182.1">1.00</text>
<text x="58" y="189.9">Terminal Thickness</text>
<text x="58" y="186">Standoff</text>
<text x="104.1" y="186">A1</text>
<text x="104.1" y="189.9">A3</text>
<text x="115.5" y="186">0.00</text>
<text x="128.1" y="189.9">0.20 REF</text>
<text x="131.4" y="186">0.02</text>
<text x="147.3" y="186">0.05</text>
<text x="58" y="193.8">Overall Length</text>
<text x="58" y="197.7">Exposed Pad Length</text>
<text x="104" y="197.7">D2</text>
<text x="104.8" y="193.8">D</text>
<text x="115.5" y="197.7">7.90</text>
<text x="127.3" y="193.8">12.00 BSC</text>
<text x="131.4" y="197.7">8.00</text>
<text x="147.3" y="197.7">8.10</text>
<text x="58" y="201.5">Overall Width</text>
<text x="104.8" y="201.5">E</text>
<text x="127.3" y="201.5">12.00 BSC</text>
<text x="58" y="209.3">Terminal Width</text>
<text x="58" y="205.4">Exposed Pad Width</text>
<text x="104" y="205.4">E2</text>
<text x="105" y="209.3">b</text>
<text x="115.5" y="205.4">7.90</text>
<text x="115.5" y="209.3">0.15</text>
<text x="131.4" y="209.3">0.20</text>
<text x="131.4" y="205.4">8.00</text>
<text x="147.3" y="205.4">8.10</text>
<text x="147.3" y="209.3">0.25</text>
<text x="58" y="213.2">Terminal Length</text>
<text x="105" y="213.2">L</text>
<text x="115.5" y="213.2">0.50</text>
<text x="131.4" y="213.2">0.60</text>
<text x="147.3" y="213.2">0.70</text>
<text x="58" y="217.1">Terminal-to-Exposed-Pad</text>
<text x="58" y="221">Exposed Pad Corner Chamfer</text>
<text x="103.7" y="221">CH</text>
<text x="104.8" y="217.1">K</text>
<text x="128.1" y="217.1">1.40 REF</text>
<text x="128.1" y="221">0.35 REF</text>
<text x="32.9" y="224.4">Notes:</text>
<text x="32.9" y="229">1. Pin 1 visual index feature may vary, but must be located within the hatched area.</text>
<text x="32.9" y="232.3">2. Package is saw singulated</text>
<text x="32.9" y="235.6">3. Dimensioning and tolerancing per ASME Y14.5M</text>
<text x="42.5" y="238.9">BSC: Basic Dimension. Theoretically exact value shown without tolerances.</text>
<text x="42.5" y="242.2">REF: Reference Dimension, usually without tolerance, for information purposes only.</text>
<text x="102.7" y="251.7">Microchip Technology Drawing C04-407-KDX Rev C Sheet 2 of 2</text>
<text x="26.6" y="261.3">© 2022 Microchip Technology Inc.</text>
</g>
</svg>
